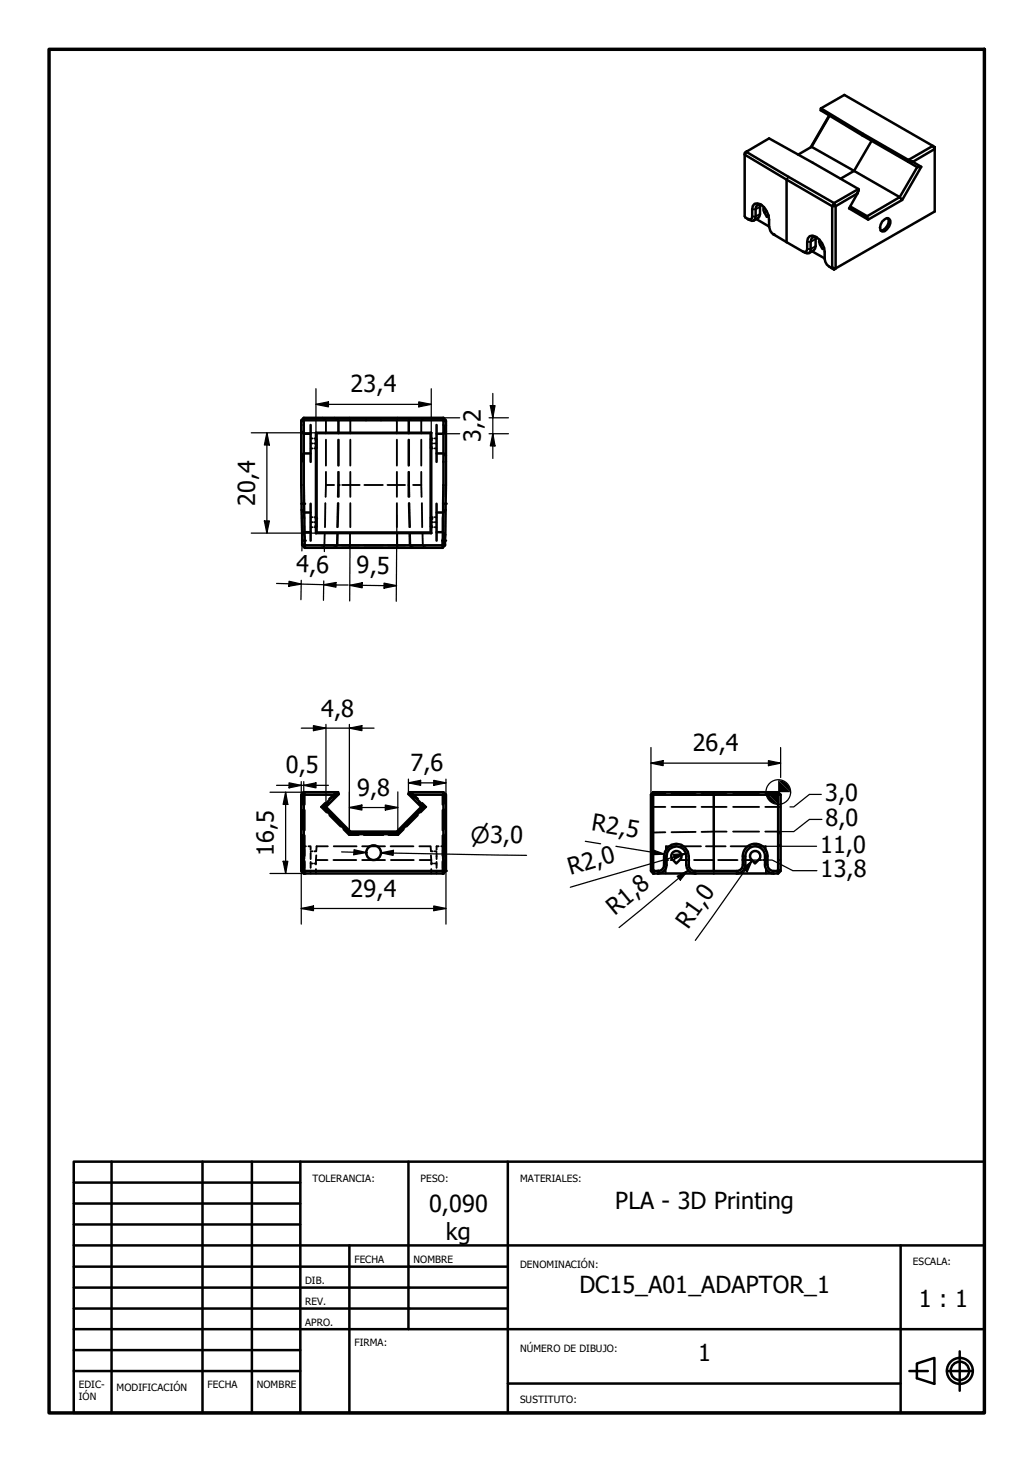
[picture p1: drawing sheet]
<svg xmlns="http://www.w3.org/2000/svg" width="210mm" height="297mm" viewBox="0 0 210 297" stroke-linecap="round" stroke-linejoin="round" font-family="sans-serif">
<!-- layer: Visible (ISO) -->
<g fill="none" stroke="#000" stroke-width=".51">
<path d="M151.3 31v.4l.3-.6 4.7-2.7 18.1 10.3-4.9 2.9-17.9-10.5zM159.8 36.5l9.3 5.4v12.5l.7 .1M159.8 36.5l-8.5-5.1v12.5l.1 .3 .6 .3M159.8 36.5v12.7M164.9 29.8l-2.7 1.6M166.8 22l4.8-2.7 17.9 10.3-4.9 2.9M166.8 22v.4l8.5 5.1M166.8 22l8.5 5.2M168.5 23.5l-3.8 6.5M168.6 23.5l-3.7 6.3M170.8 36.3l2.7-1.6 9.3 5.4 3.6-6.1 .8-.1-3.9 6.7M177.1 28.6l-3.6 6.1-8.6-4.9"/>
<path d="M184.6 32.5l.9 .4h-1zM184.6 32.5l-9.3-5.3v.3l11.1 6.5M187.2 33.9l-1.7-1 4.4-2.6v12.7l-20.1 11.5M189.5 29.6l.4 .3v.4zM152 44.5l.3 .1 .5-.2 .2-2.6 .4-.4a2.11 2.11 0 0 1 2.4 1.4l.3 .9 .2 .9a3.1 3.1 0 0 0 .9 3l2.6 1.6M153.7 44.5l2.6 1.5M154.5 41.6l-.2 2.4-.2 .3-.9 .5M154.7 41.6l-.8 .1-.3 .3-.1 2-.3 .8-.4 .1-.8-.4M155.2 42.1a1.88 1.88 0 0 0 .6 2l.4-.3M163.1 51.1l.5 .1 .3-.2 .2-2.6 .4-.4a2.25 2.25 0 0 1 2.6 1.5l.3 .8 .2 .9a2.71 2.71 0 0 0 1.4 3.3M165 51l2.6 1.5M165.8 48.2l-.2 2.3-.2 .3-1 .6"/>
<path d="M166 48.2l-.5-.1-.4 .1-.3 .4-.1 2.5-.3 .3-.4 .1-.5-.2-3.7-2.1M166.5 48.7l-.1 .4 .2 .6 .5 .9 .3-.2M169.1 54.4l-.1 .1 .5 .3 .3-.3M169.5 41.3l.3 .6h-.7zM172.8 42l3.4 1.9 .2 .7-3.9-2.3 1.7-3 .2-.9 .1 .3-.3 .6-4.4 2.6v12.6M176.2 43.9l6.6-3.8 .5 .5-6.9 4M179.3 45l.9-.7 .5 .1a1.56 1.56 0 0 1-.5 2.2l-.4 .4h-.5a1.34 1.34 0 0 1 0-2zM180.4 44.3a1.92 1.92 0 0 1-1.5 2.5M61.2 85.4l.5-.5v.5l-.5 .2zM61.2 92.6l.5-.5 .1 12-.5-.5zM61.2 85.6v2l.5 .5v4h1.4M61.2 87.6v5"/>
<path d="M61.7 85.4v2.7h1.4M61.7 84.9h28.4M61.7 85.4h28.4M63.1 86.3v7.5M64.2 87.9h23.4M64.2 89.4l.1-.3v2l-.1-.2M64.2 87.9v20.4M64.3 88v20.2M87.5 88v20.2l.1 .1M87.6 89.4v-.3v2v-.2M87.6 87.9v20.4M88.7 88.1h1.4v4l.5 .5v11l-.6 .5"/>
<path d="M88.7 92.1h1.4l-.1 12M88.7 86.3v7.5M90.1 85.4l.5 .2v2l-.5 .5zM90.1 85.4v-.5l.5 .5v.2M90.6 87.6v5M61.3 103.6l.1 5M61.4 110.6l.5 .2v.5l-.5-.5zM61.8 104.1v4M61.8 104.1h1.3M61.8 108.1l.1 2.7h28l.1-2.7M61.8 108.1l-.4 .5v2M61.8 108.1h1.3"/>
<path d="M61.9 111.3h28M63.1 102.3v7.5M64.2 105.4l.1-.3v2l-.1-.2M64.2 108.3h23.4M87.5 108.2h-23.2l-.1 .1M87.6 105.4v-.3v2v-.2M88.7 108.1h1.3M88.7 104.1h1.3M88.7 102.3v7.5M89.9 110.8l.5-.2v.2l-.5 .5zM90 108.1l.5 .5-.1 2M90 104.1v4"/>
<path d="M90.6 103.6l-.1 5M61.2 161.5v15.3l.5 .2v.5M61.2 176.8v.2l.5 .5M61.7 161v.5h-.5zM61.7 161h7M61.7 177.5h28.4M65.5 163.9l2.5-2.4 .7-.5 .1 .3-.8 .2h-6.3v15.5h28.4v.5M65.5 163.9h.7l5 5.1-.2 .5zM68.8 161.3l-2.6 2.6M71.2 169h9.4l.2 .5h-9.8M80.6 169l5-5.1h.7l-5.5 5.6M83 161.3l2.6 2.6"/>
<path d="M83.1 161l.7 .5-.8-.2zM83.1 161h7M86.3 163.9l-2.5-2.4h6.3v15.5l.5-.2M90.6 161.5h-.5v-.5l.5 .5v15.3M90.6 176.8v.2l-.5 .5M132.3 177l.4-.2 .3 .2-.3 .5zM132.3 161.5v15.5M132.7 161v.5h-.4l.4-.5h25.4M132.7 176.8v-15.3h25.4v15.3l.5 .2-.5 .5M132.7 177.5h25.4M133 177a1.44 1.44 0 0 0 1.9-1.2v-1.8a2.51 2.51 0 0 1 2.5-2.6 2.51 2.51 0 0 1 2.6 2.6v1.8a1.19 1.19 0 0 0 1.2 1.2h8.5M133.7 177.5a1.73 1.73 0 0 0 1.7-1.7v-1.8a2 2 0 0 1 2-2.1 2 2 0 0 1 2 2.1v1.8a1.74 1.74 0 0 0 1.8 1.7"/>
<path d="M136.7 173.2a1.05 1.05 0 0 1 1.5 0 1.05 1.05 0 0 1 0 1.5l-.8 .7a1.79 1.79 0 0 1-1-1.6zM145 161.5v15.5M150.9 175.7a1.24 1.24 0 0 1-1.2 1.3M150.9 173.9a2.51 2.51 0 0 1 2.5-2.5 2.51 2.51 0 0 1 2.6 2.5M150.9 174v1.8M151.4 175.7a1.75 1.75 0 0 1-1.7 1.8M151.4 173.9a2 2 0 0 1 2-2 2 2 0 0 1 2 2M151.4 174v1.8M152.7 173.2a1.04 1.04 0 0 1 1.5 0 1.04 1.04 0 0 1 0 1.5l-.8 .7a1.79 1.79 0 0 1-1-1.6zM155.4 174v1.8M155.4 175.7a1.75 1.75 0 0 0 1.8 1.8M156 174v1.8"/>
<path d="M156 175.7a1.24 1.24 0 0 0 1.2 1.3M157.2 177h.7M158.1 161l.5 .5h-.5zM158.1 176.8l-.2 .2 .2 .5M158.6 161.5v15.5"/>
<circle cx="75.9" cy="173.2" r="1.49"/>
</g>
<!-- layer: Visible fina (ISO) -->
<path d="M160.2 35.9l-.4 .6M154.4 43.5l-.9 .5h-.7M154.4 42l-.9 .5h-.7M155.8 42.8l-.5 .4M165.7 50l-1 .6h-.7M165.7 48.6l-1 .5h-.7M167.1 49.5l-.5 .2" fill="none" stroke="#000" stroke-width=".38"/>
<!-- layer: Visible (ISO) -->
<g fill="#000">
<circle cx="152" cy="44.5" r=".25"/>
<circle cx="157.2" cy="47.6" r=".25"/>
<circle cx="61.3" cy="102.3" r=".25"/>
<circle cx="61.4" cy="109.8" r=".25"/>
<circle cx="61.8" cy="102.3" r=".25"/>
<circle cx="61.9" cy="110.8" r=".25"/>
<circle cx="61.9" cy="109.8" r=".25"/>
<circle cx="64.2" cy="105.4" r=".25"/>
<circle cx="87.6" cy="105.4" r=".25"/>
<circle cx="89.9" cy="109.8" r=".25"/>
<circle cx="90" cy="102.3" r=".25"/>
<circle cx="90.4" cy="109.8" r=".25"/>
<circle cx="90.6" cy="102.3" r=".25"/>
<circle cx="61.9" cy="177.5" r=".25"/>
<circle cx="89.9" cy="177.5" r=".25"/>
<circle cx="132.7" cy="177.5" r=".25"/>
<circle cx="133.7" cy="177" r=".25"/>
<circle cx="141.2" cy="177.5" r=".25"/>
</g>
<!-- layer: Oculto (ISO) -->
<g fill="none" stroke="#000" stroke-width=".38">
<path d="M61.2 85.4h.2M61.5 85.4h.2M63.1 91.1h.4M63.1 89.1h.4M63.1 90.1h.4M63.8 90.1h.4M63.9 91.1h.4M63.9 89.1h.4M65.5 84.9l.2 .2M66 85.3l.2 .1v2.7M66.2 98.5h1.7M66.2 89.3v5.3"/>
<path d="M66.2 95.9v2.6M66.2 98.5v2.5M68 84.9l.3 .2M68.5 85.3l.2 .1v2.7M68.6 85.3l.2 .1v2.7M68.7 95.9l.1 2.6M68.7 89.3v5.3M68.7 98.5l-.1 2.5M68.8 89.3v5.3M68.8 95.9v5.1M69.5 98.5h3.6M71 84.9l.1 .2"/>
<path d="M71.1 85.3l.1 2.8M71.2 89.3v5.3M71.2 95.9v5.1M74 98.5h3.8M74.4 84.9v.2M74.4 85.3v.1M77.4 84.9v.2M77.4 85.3v.1M78.7 98.5h3.6M80.6 89.3v5.3M80.6 95.9v5.1M80.7 85.3l-.1 2.8"/>
<path d="M80.8 84.9v.2M83 95.9v5.1M83 89.3v5.3M83.1 98.5h.1M83.1 95.9l.1 5.1M83.1 89.3v5.3M83.2 85.3l-.2 .1v2.7M83.4 85.3l-.3 .1v2.7M83.8 84.9l-.2 .2M83.9 98.5h1.7M85.6 89.3v5.3M85.6 95.9v2.6"/>
<path d="M85.6 98.5l.1 2.5M85.9 85.3l-.3 .1v2.7M86.3 84.9l-.2 .2M87.6 91.1h.3M87.6 89.1h.3M87.6 90.1h.4M88.3 91.1h.4M88.3 89.1h.4M88.3 90.1h.4M90.1 85.4h.2M90.1 98.5v2.5M90.4 85.4h.2"/>
<path d="M61.4 110.8h.2M61.7 110.8h.2v.2M61.8 102.3v3M61.8 106.9l.1 2.9M61.9 111.2v.1M63.1 105.1h.4M63.1 107.1h.4M63.1 106.1h.4M63.8 106.1h.4M63.9 105.1h.4M63.9 107.1h.4M65.5 111.2l-.3 .1"/>
<path d="M65.9 110.8h1.8M65.9 110.8l-.2 .2M66 108.4l-.1 2.4M66.1 102.2l-.1 4.9M67.9 111.2l-.1 .1 .2-.1M68.5 110.8h.1M68.5 110.8l-.3 .2M68.5 108.4v2.4M68.6 110.8l-.3 .2M68.6 108.4v2.4M68.6 102.2l-.1 4.9M68.8 102.2l-.2 4.9"/>
<path d="M69.4 110.8h3.6M71 111.2l-.1 .1M71.1 108.4v2.6M71.2 102.2v4.9M74 110.8h3.9M78.8 110.8h1.9l.1 .2M80.6 102.2v4.9M80.7 108.4v2.4h1.7M80.8 111.2l.1 .1M83.1 102.2l.1 4.9M83.2 102.2l.1 4.9M83.2 108.4v2.4"/>
<path d="M83.2 110.8h.2M83.2 110.8l.3 .2M83.3 108.4l.1 2.4M83.4 110.8l.2 .2M83.8 111.2l.3 .1-.2-.1M84.1 110.8h1.8M85.7 102.2l.1 4.9M85.9 108.4v2.4M85.9 110.8l.2 .2M86.4 111.2l.2 .1M87.6 105.1h.3M87.6 107.1h.3"/>
<path d="M87.6 106.1h.4M88.3 105.1h.4M88.3 107.1h.4M88.3 106.1h.4M89.9 110.8h.1M90 110.8h.1M90.1 110.8l.1 .1M90.1 102.2v4.9M90.1 108.4v2.4M90.2 110.9l.1 .1M61.2 171.4l.2 .2M61.3 172.3v2.2"/>
<path d="M61.3 176.6v.4M61.3 175.1v1M61.3 172.3l.1 2.2M61.3 171.4l.2 .2M61.4 176.8h.2M61.4 176.6v.4M61.4 164.5v4.1M61.4 169.6v4.1M61.4 174.7v2.1M61.4 176.9v.1M61.4 177l.2 .2M61.4 177l.1 .2"/>
<path d="M61.5 171.8l.7 .1M61.6 161.3l-.2 .2v2M61.7 171.8l.1 .1M61.7 176.9l.2 .1v.2M61.7 161.1l.2-.1v.1M61.8 172.6v1.9M61.8 176.9v.6M61.8 175.1v1.2M61.8 176.9l.1 .6-.2-.2 .2 .2v-.2M61.9 161.3v2.2M61.9 164.6v4.1M61.9 169.7v4.1"/>
<path d="M61.9 174.9v2.1M62.7 171.9h.4v.7M63.1 175.1v1.2M63.1 173.3v1.2M63.1 176.9v.6M63.1 175.4h.4M63.1 173h.4M63.8 175.4h.4M63.9 173h.4M64.2 174.7v.9M64.2 176.6v.9M64.2 174.7h2.3"/>
<path d="M64.3 173.8l-.1 .9M65.3 163.9h-.1l1.2 1.2M65.4 163.9h.1M66 163.1l-.8 .8M66.6 171.9h-2.3v1M66.8 163.1l-.9 .8 2.1 2.1M66.9 165.7l2.3 2.2M67.8 161.5l-.9 .8M67.8 174.7h4.6M67.8 171.9h4.7M67.9 161.3l-.1 .2M68 161.4l-.2 .1"/>
<path d="M68.3 161.3h.4M68.5 161.1v-.1l-.3 .1M68.5 161.2l.1 .1-.9 .9M68.8 161.3h.1M69.1 167.1l2 2h1.9M69.8 168.5l1.1 1.2M70.9 169.6l2 .1M71 169.5h.1M73.6 171.9h4.6M73.6 174.7h4.6M73.9 169.7h4M74 169.1h3.9"/>
<path d="M79.4 171.9h4.6M79.4 174.7h4.7M80.8 169.5h.1M80.9 169.6l-2 .1M82 168.5l-1.1 1.2M82.7 167.1l-2 2h-1.9M83 161.3h.1M83.1 161.3h.4M83.3 161.1l.1-.1 .2 .1M83.3 161.2l-.1 .1 .9 .9M83.8 161.4l.3 .1M83.9 161.3l.2 .2"/>
<path d="M84.1 161.5l.9 .8M84.9 165.7l-2.3 2.2M85 163.1l.9 .8-2.1 2.1M85.2 171.9h2.3l.1 1M85.8 163.1l.8 .8h-.1M86.3 163.9h.1M86.6 163.9l-1.1 1.2M87.6 173.8v.9h-2.3M87.6 173h.3M87.6 174.7v.9M87.6 176.6v.9M87.6 175.4h.4"/>
<path d="M88.3 175.4h.4M88.3 173h.4M88.7 173.3v1.2M88.7 175.1v1.2M88.7 176.9v.6M89.2 171.9h-.5v.7M89.9 177v.2M89.9 164.6v4.1M89.9 169.7v4.1M89.9 174.9v2.1M90 176.9l-.1 .6 .2-.2-.2 .2v-.2M90 172.6v1.9"/>
<path d="M90 175.1v1.2M90 176.9v.6M90 161.3l-.1 .2v2M90.1 176.9l-.2 .1M90.2 171.8l-.2 .1M90.3 161.1l-.1 .1M90.3 171.8l-.6 .1M90.4 176.9l-.2 .3M90.4 176.6l-.1 .6M90.4 161.3v2M90.4 164.4v4.1M90.4 169.5v4.2"/>
<path d="M90.4 174.7v2.1M90.4 176.8h-.2M90.5 172.3v2.2M90.5 175.1v1M90.5 171.4l-.1 .2M90.6 176.6v.4M90.6 172.3v2.2M90.6 175.1v1M90.6 171.4l-.2 .2M132.3 163.9h.1M132.4 161.4l-.1 .1M132.4 169.5l-.1 .2"/>
<path d="M132.6 163.9h2.6M132.6 161.1h.1M132.7 161.3h2.5M132.7 161.3h-.1M132.7 161v.1M132.7 161.4v.1M135.2 169.1h-2.5l-.1 .2M135.3 174.7h.5M135.3 173.8v1.8M135.3 176.6v.9M136.3 174.7h.5M136.5 163.9h4.9"/>
<path d="M137.4 171.9h-2.1v1M138.1 174.7h2M138.4 171.9h4M141 174.7h4M141.4 161.3h-4.9l4.9 .1M141.4 169l-4.9 .1M142.6 161.3h5M142.6 163.9h5M142.6 161.4h2.4M143.4 171.9h4M145 161v.1M145 161.2v.1"/>
<path d="M145.9 174.7h4M147.6 169h-5M148.5 171.9h4M149 161.3h5.2M149 163.9h5.2M149 169h5.2M150.8 174.7h2M153.5 171.9h2.1v1M154.1 174.7h.5M155.1 174.7h.5M155.5 161.3h2.8M155.5 163.9h2.8"/>
<path d="M155.5 169h2.6l.2 .1M155.6 173.8v1.8M155.6 176.6v.9M158.1 174.7h.2M158.1 171.7h.2M158.5 163.9h.1M158.5 174.7h.1M158.5 161.4l.1 .1M158.5 169.3l.1 .2M158.5 171.7h.1"/>
</g>
<g fill="#000">
<circle cx="68.8" cy="98.5" r=".19"/>
<circle cx="61.2" cy="177" r=".19"/>
<circle cx="61.3" cy="177" r=".19"/>
<circle cx="61.4" cy="177" r=".19"/>
<circle cx="61.9" cy="177.5" r=".19"/>
<circle cx="89.9" cy="177.5" r=".19"/>
<circle cx="90.4" cy="177" r=".19"/>
<circle cx="90.6" cy="177" r=".19"/>
<circle cx="145" cy="161.3" r=".19"/>
</g>
<!-- layer: Borde (ISO) -->
<path d="M10 10h190v277.1h-190z" fill="none" stroke="#000" stroke-width=".7"/>
<g fill="none" stroke="#000" stroke-width=".51">
<path d="M15 236h185v51.1h-185zM22.7 236v51.1M41.1 236v51.1M51.2 236v51.1M61 236v51.1M83 236v34.1M103.2 236v51.1M15 257.4h88.2M15 248.8h46M15 244.5h46M15 240.3h46M15 253h185"/>
<path d="M71 253v34.1M183 253v34.1M15 278.6h46M15 265.9h88.2M15 261.6h88.2M15 274.3h46M15 270.1h185M184.8 278.6h3.7M186.3 277l3.6-1.1v5.3l-3.6-1.2zM192.4 278.6h5.3M195 274.6v8M103.2 281.1h79.8"/>
<circle cx="195" cy="278.5" r="2.64"/>
<circle cx="195" cy="278.5" r="1.87"/>
</g>
<!-- layer: Cota (ISO) -->
<g fill="none" stroke="#000" stroke-width=".25">
<path d="M64.2 79v8.9h-13.1M87.6 79v8.9M100.1 79.9v13.2M54.2 87.9l.5 2.5h-1zM54.2 87.9v20.4M64.2 82.2l2.5-.6v1.1zM64.2 82.2h23.4M85.1 81.6l2.5 .6-2.5 .5zM90.1 84.9h3.3M90.1 88.1h3.3M99.4 84.9h3.9M99.4 88.1h3.9"/>
<path d="M99.6 82.4h1l-.5 2.5zM100.1 88.1l.5 2.5h-1zM51.1 108.3h13.1M53.7 105.8h1l-.5 2.5zM56.2 118.5l14.5 .4M58.7 118.1l2.5 .6-2.5 .4zM61.2 117.9v3.9M61.4 109.8l-.1 2.1M65.8 118.8l2.5-.5v1zM65.8 118l-.1 4M65.9 110.8v1.3M71.1 118.9l2.5-.5v1z"/>
<path d="M71.1 118.9l9.5 .1M71.1 110.8v11.3M78 118.5l2.6 .5-2.6 .5zM80.6 104.6l-.1 17.6M56.2 159.6h10.5M58.7 159.1l2.5 .5-2.5 .5zM61.2 158.8v2.7M61.2 147.9h14.8M61.7 159.6l2.5-.5v1zM61.7 158.8v2.2h-6.8M63.7 147.4l2.5 .5-2.5 .5zM66.2 147.2v16.7"/>
<path d="M71 147.9l2.5-.5v1zM71 147.2v22.3M83 159.1l2.5-.6v1.1zM83 159.1h7.6M83 158.3v3M88.1 158.5l2.5 .6-2.5 .5zM90.6 158.3v3.2M132.3 155.1l2.4-.6v1.1zM132.3 155.1h26.3M132.3 151.9v9.6M156.1 154.5l2.5 .6-2.5 .5zM158.6 151.9v6.1"/>
<path d="M54.9 177.5h6.8M57.5 175h1l-.5 2.5zM58 161l.5 2.4h-1zM58 161v16.5M61.2 176.8v11M69.4 173.1l5 .1M71 164.1l2.5-.5v1zM71 164.1h9.8M71.9 172.6l2.5 .6-2.5 .5zM77.4 173.3l2.5-.5v1zM78.3 163.6l2.5 .5-2.5 .5zM79.9 173.3h-2.5l29.6 .5"/>
<path d="M80.8 160.9v8.6M90.6 176.8v11M118.9 170.9l3.1 .5M125.2 171.9l9.8 1.6M132.6 172.6l2.4 .9-2.5 .2zM136.8 173.6l2.6-.2-2.3 1.1zM137.6 178l2.2-1.2-1.6 2zM139.4 173.4l-23.5 6.9M139.8 176.8l-14 11.7M151 176.5l1.8-1.7-1 2.4zM152.8 174.7h4.1l4.2 2.2h4.9M152.8 174.8l-11.5 16.3"/>
<path d="M154.1 173.1a1.05 1.05 0 0 1 .1 1.5 1.05 1.05 0 0 1-1.5 .1M155.6 171.9h10.3M166.9 161.4h-2.4l-3.2 2.5h-.8M167 166.5h-2.5l-3.2 2.5h-3.2M61.2 184.6l2.5-.5v.9zM61.2 184.6h29.4M88.1 184.1l2.5 .5-2.5 .4z"/>
<circle cx="158.1" cy="160.9" r="2.51"/>
</g>
<g fill="#000">
<path d="M54.2 87.9l.5 2.5h-1zM64.2 82.2l2.5-.6v1.1zM85.1 81.6l2.5 .6-2.5 .5zM99.6 82.4h1l-.5 2.5zM100.1 88.1l.5 2.5h-1zM53.7 105.8h1l-.5 2.5zM58.7 118.1l2.5 .6-2.5 .4zM65.8 118.8l2.5-.5v1zM71.1 118.9l2.5-.5v1zM78 118.5l2.6 .5-2.6 .5zM63.7 147.4l2.5 .5-2.5 .5zM61.7 159.6l2.5-.5v1z"/>
<path d="M71 147.9l2.5-.5v1zM83 159.1l2.5-.6v1.1zM88.1 158.5l2.5 .6-2.5 .5zM132.3 155.1l2.4-.6v1.1zM156.1 154.5l2.5 .6-2.5 .5zM57.5 175h1l-.5 2.5zM58 161l.5 2.4h-1zM58.7 159.1l2.5 .5-2.5 .5zM71.9 172.6l2.5 .6-2.5 .5zM71 164.1l2.5-.5v1zM78.3 163.6l2.5 .5-2.5 .5zM77.4 173.3l2.5-.5v1z"/>
<path d="M132.6 172.6l2.4 .9-2.5 .2zM136.8 173.6l2.6-.2-2.3 1.1zM137.6 178l2.2-1.2-1.6 2zM151 176.5l1.8-1.7-1 2.4zM61.2 184.6l2.5-.5v.9zM88.1 184.1l2.5 .5-2.5 .4z"/>
<path d="M155.6 161l2.5 2.4a2.49 2.49 0 0 1-2.5-2.4z" fill-rule="evenodd"/>
<path d="M155.6 161l2.5 2.4v-4.9l2.6 2.5z" fill-rule="evenodd"/>
<path d="M158.1 158.5a2.49 2.49 0 0 1 2.6 2.5z" fill-rule="evenodd"/>
</g>
<g font-size="4.8">
<text x="71.2" y="79.7">23,4</text>
<text x="97.7" y="89.8" transform="rotate(-90 97.7 89.8)">3,2</text>
<text x="51.8" y="102.8" transform="rotate(-90 51.8 102.8)">20,4</text>
<text x="60.2" y="116.3" transform="rotate(1 60.2 116.3)">4,6</text>
<text x="72.5" y="116.5">9,5</text>
<text x="65.3" y="145.6">4,8</text>
<text x="140.8" y="152.6">26,4</text>
<text x="58.1" y="157.1">0,5</text>
<text x="72.6" y="161.7">9,8</text>
<text x="83.4" y="156.6">7,6</text>
<text x="167.6" y="162.7">3,0</text>
<text x="167.8" y="167.9">8,0</text>
<text x="55.6" y="173.9" transform="rotate(-90 55.6 173.9)">16,5</text>
<text x="120.1" y="168.7" transform="rotate(9 120.1 168.7)">R2,5</text>
<text x="166.7" y="173.3">11,0</text>
<text x="116" y="177.7" transform="rotate(-16 116 177.7)">R2,0</text>
<text x="166.8" y="178.2">13,8</text>
<text x="71.2" y="182.2">29,4</text>
<text x="124.9" y="186.1" transform="rotate(-40 124.9 186.1)">R1,8</text>
<text x="139.8" y="189" transform="rotate(-55 139.8 189)">R1,0</text>
<text x="125" y="245.6">PLA - 3D Printing</text>
<text x="87.2" y="246.2">0,090</text>
<text x="90.6" y="252">kg</text>
<text x="117.7" y="262.6">DC15_A01_ADAPTOR_1</text>
<text x="186.7" y="265.6">1 : 1</text>
<text x="141.9" y="276.5">1</text>
</g>
<text font-size="4.6" x="95.6" y="171.2" transform="rotate(1 95.6 171.2)">⌀3,0</text>
<g font-size="2">
<text x="63.5" y="240.1">TOLERANCIA:</text>
<text x="85.5" y="240.1">PESO:</text>
<text x="105.7" y="240.1">MATERIALES:</text>
<text x="72" y="256.6">FECHA</text>
<text x="84" y="256.6">NOMBRE</text>
<text x="105.7" y="257.6">DENOMINACIÓN:</text>
<text x="185.5" y="257">ESCALA:</text>
<text x="62" y="260.8">DIB.</text>
<text x="62" y="265.1">REV.</text>
<text x="62" y="269.4">APRO.</text>
<text x="72" y="273.5">FIRMA:</text>
<text x="105.7" y="274.6">NÚMERO DE DIBUJO:</text>
<text x="16" y="282.1">EDIC-</text>
<text x="16" y="284.5">IÓN</text>
<text x="23.7" y="282.6">MODIFICACIÓN</text>
<text x="42.2" y="282.1">FECHA</text>
<text x="52.2" y="282.1">NOMBRE</text>
<text x="105.7" y="285.1">SUSTITUTO:</text>
</g>
</svg>
